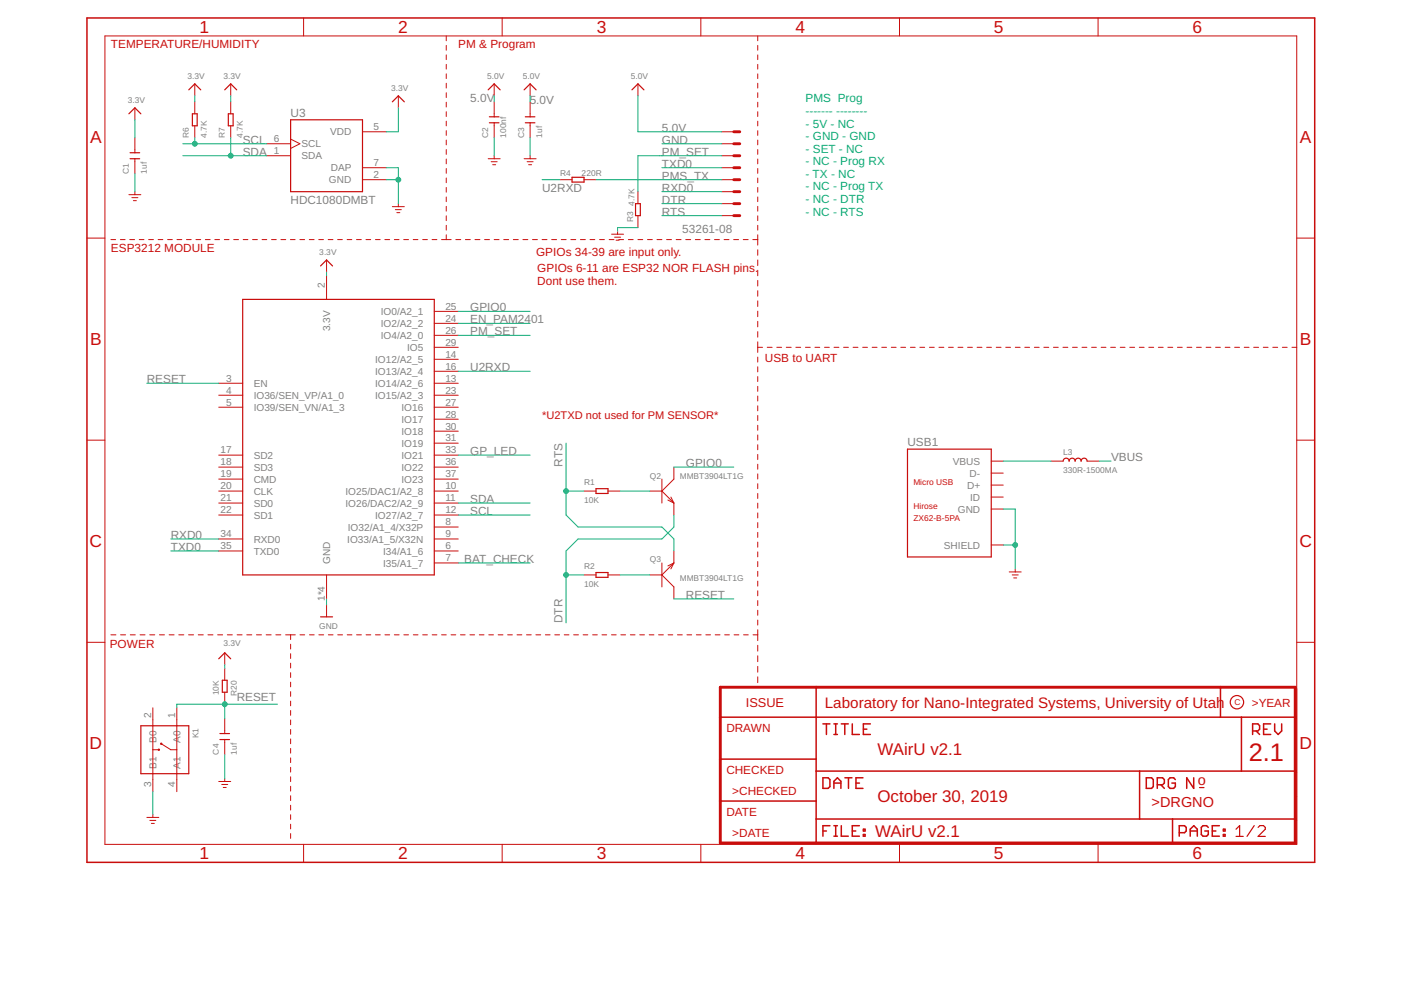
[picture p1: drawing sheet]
<svg xmlns="http://www.w3.org/2000/svg" width="297mm" height="210mm" viewBox="0 0 297 210" stroke-linecap="round" stroke-linejoin="round" font-family="sans-serif">
<g fill="none" stroke="#c90d0c" stroke-width=".21">
<path d="M22.2 7.6h252.7v171.4h-252.7zM41.3 17.8v2.5M48.9 17.8v2.5M64.4 3.8v3.8M94.6 7.6v1M94.6 9.6v1M94.6 11.6v1M94.6 13.7v.9M94.6 15.7v1M94.6 17.7v1M94.6 19.7v1M104.8 17.8v2.5"/>
<path d="M106.5 3.8v3.8M112.4 17.8v2.5M135.3 17.8v2.5M148.6 3.8v3.8M160.7 7.6v1M160.7 9.6v1M160.7 11.6v1M160.7 13.7v.9M160.7 15.7v1M160.7 17.7v1M160.7 19.7v1M190.7 3.8v3.8"/>
<path d="M232.8 3.8v3.8M28.6 22.9v2.5M28.6 29.2v3.2M28.6 33.7v3.1M41.3 21.6v2.5M41.3 26.7v2.5M48.9 21.6v2.5M48.9 26.7v2.5M56.5 33h5.1M56.5 30.5h5.1M61.6 29.5l2 1-2 1M76.9 38.1h5"/>
<path d="M76.9 27.9h5M76.9 35.6h5M84.5 20.3v2.6M94.6 21.7v1M94.6 23.7v1M94.6 25.7v1M94.6 27.7v1M94.6 29.7v1M94.6 31.7v1M94.6 33.7v1M94.6 35.7v1M94.6 37.7v1"/>
<path d="M94.6 39.8v.9M103.5 33.7h2.5M104.1 34.3h1.3M104.5 34.9h.6M104.8 21.6v3.2M104.8 26v3.2M104.8 33v.7M111.1 33.7h2.6M111.8 34.3h1.2M112.1 34.9h.6M112.4 21.6v3.2M112.4 26v3.2"/>
<path d="M112.4 33v.7M118.7 38.1h2.6M123.8 38.1h2.6M153 33h2.6M153 38.1h2.6M153 27.9h2.6M153 30.5h2.6M153 35.6h2.6M160.7 21.7v1M160.7 23.7v1M160.7 25.7v1M160.7 27.7v1"/>
<path d="M160.7 29.7v1M160.7 31.7v1M160.7 33.7v1M160.7 35.7v1M160.7 37.7v1M160.7 39.8v.9M18.4 50.5h3.8M23.5 50.8h1M25.5 50.8h1M27.3 41.3h2.6M27.5 50.8h1M28 41.9h1.2"/>
<path d="M28.3 42.5h.6M28.6 40.6v.7M29.5 50.8h1M31.5 50.8h1M33.5 50.8h1M35.5 50.8h1M37.5 50.8h1M39.5 50.8h1M41.6 50.8h.9M43.5 50.8h1.1M45.6 50.8h.9M47.6 50.8h1"/>
<path d="M49.6 50.8h1M51.6 50.8h1M53.6 50.8h1M55.6 50.8h1M57.6 50.8h1M59.6 50.8h1M61.6 50.8h1M63.6 50.8h1M65.6 50.8h1M67.6 50.8h1M69.2 55.1v2.6M69.2 58.4v5.1"/>
<path d="M69.6 50.8h1M71.6 50.8h1M73.6 50.8h1M75.6 50.8h1M77.6 50.8h1M79.6 50.8h1M81.6 50.8h1M83.2 43.8h2.5M83.6 50.8h1M83.8 44.4h1.3M84.1 45.1h.7M84.5 43.2v.6"/>
<path d="M85.6 50.8h1M87.6 50.8h1M89.6 50.8h1M91.6 50.8h1M93.6 50.8h2.1M94.6 41.8v1M94.6 43.8v1M94.6 45.8v1M94.6 47.8v1M94.6 49.8v1M96.6 50.8h1.1M98.7 50.8h1"/>
<path d="M100.7 50.8h1M102.7 50.8h1.1M104.8 50.8h1M106.8 50.8h1M108.8 50.8h1.1M110.9 50.8h1M112.9 50.8h1M114.9 50.8h1.1M117 50.8h1M119 50.8h1M121 50.8h1.1M123.1 50.8h1"/>
<path d="M125.1 50.8h1M127.1 50.8h1M129.2 50.8h1M129.7 49.7h2.5M130.3 50.3h1.3M130.6 50.9h.7M130.9 49v.7M131.2 50.8h1M133.2 50.8h1M135.3 50.8h1M135.3 40.6v2.6M135.3 45.7v2.6"/>
<path d="M137.3 50.8h1M139.3 50.8h1M141.3 50.8h1.1M143.4 50.8h1M145.4 50.8h1M147.4 50.8h1.1M149.5 50.8h1M151.5 50.8h1M153 45.7h2.6M153 43.2h2.6M153 40.6h2.6M153.5 50.8h1.1"/>
<path d="M155.6 50.8h1M157.6 50.8h1M159.6 50.8h1.1M160.7 41.8v1M160.7 43.8v1M160.7 45.8v1M160.7 47.8v1M160.7 49.8v2.2M160.7 53v1.1M160.7 55.1v1.2M160.7 57.3v1.2M160.7 59.5v1.1"/>
<path d="M274.9 50.5h3.8M92.1 73.6h5.1M92.1 66h5.1M92.1 68.6h5.1M92.1 71.1h5.1M92.1 78.7h5.1M92.1 76.2h5.1M160.7 61.6v1.2M160.7 63.8v1.2M160.7 66v1.1M160.7 68.1v1.2M160.7 70.3v1.2"/>
<path d="M160.7 72.5v2.2M160.7 75.7v1.1M160.7 77.8v1M160.7 79.8v1.1M160.7 73.6h1M162.7 73.6h1M164.7 73.6h1M166.7 73.6h1M168.7 73.6h1.1M170.8 73.6h1M172.8 73.6h1M174.8 73.6h1"/>
<path d="M176.8 73.6h1.1M178.9 73.6h1M180.9 73.6h1M182.9 73.6h1M184.9 73.6h1M186.9 73.6h1.1M189 73.6h1M191 73.6h1M193 73.6h1M195 73.6h1M197.1 73.6h1M199.1 73.6h1"/>
<path d="M201.1 73.6h1M203.1 73.6h1.1M205.1 73.6h1.1M207.2 73.6h1M209.2 73.6h1M211.2 73.6h1M213.2 73.6h1M215.3 73.6h1M217.3 73.6h1M219.3 73.6h1M221.3 73.6h1.1M223.4 73.6h1"/>
<path d="M225.4 73.6h1M227.4 73.6h1M229.4 73.6h1M231.4 73.6h1.1M233.5 73.6h1M235.5 73.6h1M237.5 73.6h1M239.5 73.6h1.1M241.6 73.6h1M243.6 73.6h1M245.6 73.6h1M247.6 73.6h1"/>
<path d="M249.6 73.6h1.1M251.7 73.6h1M253.7 73.6h1M255.7 73.6h1M257.7 73.6h1M259.8 73.6h1M261.8 73.6h1M263.8 73.6h1M265.8 73.6h1M267.8 73.6h1.1M269.9 73.6h1M271.9 73.6h1"/>
<path d="M273.9 73.6h1M18.4 93.3h3.8M46.4 81.3h5.1M46.4 83.8h5.1M46.4 86.3h5.1M46.4 96.5h5.1M46.4 99h5.1M92.1 81.3h5.1M92.1 83.8h5.1M92.1 86.3h5.1M92.1 88.9h5.1M92.1 91.4h5.1"/>
<path d="M92.1 94h5.1M92.1 96.5h5.1M92.1 99h5.1M142.9 99v2.6l-2.6 2.5M160.7 81.9v1.1M160.7 84v1M160.7 86v1.1M160.7 88.1v1.1M160.7 90.2v1M160.7 92.2v1.1M160.7 94.3v1.1M160.7 96.4v1"/>
<path d="M160.7 98.4v1.1M210.2 97.8h2.5M222.9 97.8h2.5M230.5 97.8h2.5M274.9 93.3h3.8M46.4 101.6h5.1M46.4 106.7h5.1M46.4 104.1h5.1M46.4 109.2h5.1M46.4 114.3h5.1M46.4 116.8h5.1M92.1 101.6h5.1"/>
<path d="M92.1 106.7h5.1M92.1 104.1h5.1M92.1 109.2h5.1M92.1 111.7h5.1M92.1 114.3h5.1M92.1 116.8h5.1M92.1 119.4h5.1M123.8 104.1h2.6M128.9 104.1h2.5M137.8 104.1h2.5M140.3 101.6v5.1M140.3 119.4v5"/>
<path d="M140.3 104.1l2.6 2.6M141.6 106l1.3 .7M142.2 105.4l.7 1.3M142.9 106.7v2.5M142.9 116.8v2.6M142.9 119.4l-2.6 2.5M142.9 119.4l-.7 1.2M142.9 119.4l-1.3 .6M160.7 100.5v1.1M160.7 102.6v1M160.7 104.6v1.1M160.7 106.7v1"/>
<path d="M160.7 108.8v1M160.7 110.8v1.1M160.7 112.9v1M160.7 114.9v1.1M160.7 117v1.1M160.7 119.1v1M210.2 100.3h2.5M210.2 102.8h2.5M210.2 105.4h2.5M210.2 107.9h2.5M210.2 115.5h2.5M18.4 136.2h3.8"/>
<path d="M23.5 134.6h1.1M25.6 134.6h1M27.6 134.6h1.1M29.7 134.6h1.1M31.7 134.6h1.1M33.8 134.6h1.1M35.9 134.6h1M37.9 134.6h1.1M40 134.6h1M42 134.6h1.1M44.1 134.6h1M46.1 134.6h1.1"/>
<path d="M47.6 138.4v2.5M48.2 134.6h1.1M50.3 134.6h1M52.3 134.6h1.1M54.4 134.6h1M56.4 134.6h1.1M58.5 134.6h1M60.6 134.6h2M61.6 134.6v1M61.6 136.6v1M61.6 138.6v1M63.6 134.6h1"/>
<path d="M65.6 134.6h1M67.6 134.6h1M69.2 121.9v5.1M69.2 128.2v2.6M69.6 134.6h1M71.6 134.6h1M73.6 134.6h1M75.6 134.6h1M77.6 134.6h1M79.6 134.6h1M81.6 134.6h1M83.6 134.6h1"/>
<path d="M85.6 134.6h1M87.6 134.6h1M89.6 134.6h1M91.6 134.6h1M93.6 134.6h1M95.6 134.6h1M97.6 134.6h1M99.6 134.6h1M101.6 134.6h1M103.6 134.6h1M105.6 134.6h1M107.6 134.6h1"/>
<path d="M109.6 134.6h1M111.6 134.6h1M113.6 134.6h1M115.6 134.6h1M117.6 134.6h1M119.6 134.6h1M121.6 134.6h1M123.6 134.6h1M123.8 121.9h2.6M125.6 134.6h1M127.6 134.6h1M128.9 121.9h2.5"/>
<path d="M129.6 134.6h1M131.6 134.6h1M133.6 134.6h1M135.6 134.6h1M137.6 134.6h1M137.8 121.9h2.5M139.6 134.6h1.1M140.3 121.9l2.6 2.5v2.6M141.6 134.6h1M143.6 134.6h1.1M145.6 134.6h1M147.6 134.6h1.1"/>
<path d="M149.6 134.6h1M151.6 134.6h1.1M153.6 134.6h1M155.6 134.6h1.1M157.6 134.6h1M159.7 134.6h1M160.7 121.1v1.1M160.7 123.2v1.1M160.7 125.3v1M160.7 127.3v1.1M160.7 129.4v1.1M160.7 131.5v1"/>
<path d="M160.7 133.5v2.3M160.7 136.8v1.2M160.7 139v1.3M214 121.3h2.5M214.6 121.9h1.3M214.9 122.5h.7M215.2 120.6v.7M274.9 136.2h3.8M32.4 159h1.3M32.4 150.1v17.8M34.2 157.7l2 1.3h1.3M37.5 150.1v17.8"/>
<path d="M47.6 141.7v2.5M47.6 146.8v2.5M47.6 152.4v3.1M47.6 156.8v3.2M61.6 140.6v1M61.6 142.6v1M61.6 144.6v1M61.6 146.6v1M61.6 148.7v.9M61.6 150.6v1.1M61.6 152.7v1M61.6 154.7v1"/>
<path d="M61.6 156.7v1M61.6 158.7v1M160.7 141.3v1.2M160.7 143.5v1.2M31.1 173.3h2.6M31.8 173.9h1.2M32.1 174.6h.6M32.4 172.7v.6M46.4 165.7h2.5M47 166.3h1.3M47.3 167h.7M47.6 165.1v.6"/>
<path d="M61.6 160.7v1M61.6 162.7v1M61.6 164.7v1M61.6 166.7v1M61.6 168.7v1M61.6 170.7v1M61.6 172.7v1M61.6 174.8v.9M61.6 176.7v1.1M64.4 179v3.8M106.5 179v3.8M148.6 179v3.8"/>
<path d="M190.7 179v3.8M232.8 179v3.8"/>
</g>
<path d="M155.6 38.1h1.2M155.6 35.6h1.2M155.6 33h1.2M155.6 30.5h1.2M155.6 27.9h1.2M155.6 45.7h1.2M155.6 43.2h1.2M155.6 40.6h1.2M152.7 145.7h121.9v33h-121.9z" fill="none" stroke="#c90d0c" stroke-width=".61"/>
<g fill="none" stroke="#c90d0c" stroke-width=".32">
<path d="M18.4 3.8h260.3v179h-260.3zM152.7 152.1h121.9M173 145.7v33M174.5 153.5h1.5M175.2 153.5v2.2M176.8 153.5h.7M176.8 155.7h.7M177.2 153.5v2.2M178.4 153.5h1.5M179.1 153.5v2.2M180.7 153.5v2.2h1.5M183 154.6h.8"/>
<path d="M184.5 153.5h-1.5v2.2h1.5M258.8 145.7v6.4M263.2 152.1v11.4M265.6 155h1.1l.4-.4v-.7l-.4-.4h-1.1v2.2M266.3 155l.8 .7M267.9 154.6h.7M269.4 153.5h-1.5v2.2h1.5M270.3 153.5v1.5l.7 .7 .7-.7v-1.5M152.7 161h20.3M152.7 169.8h20.3M173 173.7h101.6M173 163.5h101.6"/>
<path d="M174.5 164.9h1.1l.4 .4v1.5l-.4 .4h-1.1zM174.5 176.2h.7M176 175.1h-1.5v2.2M176.8 166h1.5M176.8 167.2v-1.5l.7-.8 .8 .8v1.5M176.8 175.1h.7M176.8 177.3h.7M177.2 175.1v2.2M178.4 175.1v2.2h1.5M179.1 164.9h1.5M179.9 164.9v2.3M180.7 176.2h.7"/>
<path d="M181.5 166h.7M182.2 175.1h-1.5v2.2h1.5M183 164.9h-1.5v2.3h1.5M183 175.8h.4v.4h-.4zM183 176.9h.4v.4h-.4zM241.6 163.5v10.2M243 164.9h1.2l.3 .4v1.5l-.3 .4h-1.2zM245.4 166.4h1.1l.4-.4v-.7l-.4-.4h-1.1v2.3M246.1 166.4l.8 .8M248.6 173.7v5M249.2 165.3l-.4-.4h-.7l-.4 .4v1.5l.4 .4h.7l.4-.4v-.8h-.7M250 176.6h1.1l.4-.4v-.8l-.4-.3h-1.1v2.2"/>
<path d="M252.3 176.2h1.6M252.3 177.3v-1.5l.8-.7 .8 .7v1.5M253.1 164.9v2.3l-1.5-2.3v2.3M256.2 175.4l-.4-.3h-.7l-.4 .3v1.5l.4 .4h.7l.4-.4v-.7h-.8M257 176.2h.8M258.5 175.1h-1.5v2.2h1.5M259.4 175.8h.3v.4h-.3zM259.4 176.9h.3v.4h-.3z"/>
</g>
<g fill="none" stroke="#c90d0c" stroke-width=".25">
<path d="M40 19l1.3-1.2 1.3 1.2M47.6 19l1.3-1.2 1.3 1.2M103.5 19l1.3-1.2 1.2 1.2M111.1 19l1.3-1.2 1.3 1.2M134 19l1.3-1.2 1.2 1.2M27.3 24.1l1.3-1.2 1.3 1.2M27.6 33.7h2M27.6 32.4h2M40.8 24.1h1v2.6h-1zM48.4 24.1h1v2.6h-1zM61.6 25.4h15.3v15.2h-15.3zM83.2 21.6l1.3-1.3 1.2 1.3"/>
<path d="M103.8 26h2M103.8 24.8h2M111.4 26h2M111.4 24.8h2M121.3 37.6h2.5v1h-2.5zM68 56.4l1.2-1.3 1.3 1.3M134.7 43.2h1.1v2.5h-1.1zM51.5 63.5h40.6v58.4h-40.6zM192.4 95.2h17.8v22.9h-17.8zM225.4 97.8a.63 .63 0 0 1 .6-.7 .63 .63 0 0 1 .7 .7 .63 .63 0 0 1 .6-.7 .63 .63 0 0 1 .6 .7 .63 .63 0 0 1 .7-.7 .63 .63 0 0 1 .6 .7 .63 .63 0 0 1 .6-.7 .63 .63 0 0 1 .7 .7M126.4 103.6h2.5v1h-2.5zM46.4 139.7l1.2-1.3 1.3 1.3"/>
<path d="M68 130.8h2.5M126.4 121.4h2.5v1h-2.5zM29.9 153.9h10.1v10.1h-10.1zM46.6 156.8h2.1M46.6 155.5h2.1M47.1 144.2h1.1v2.6h-1.1zM254.3 167h1M262.1 175.8l.7-.8v2.3M262.1 177.3h1.5M265.9 175l-1.5 2.3M266.7 175.4l.4-.4h.8l.4 .4v.4l-1.6 1.5h1.6"/>
<circle cx="262.3" cy="148.9" r="1.42"/>
</g>
<g fill="#c90d0c" stroke="#c90d0c" stroke-width=".21">
<circle cx="34.2" cy="157.7" r=".15"/>
<circle cx="33.7" cy="159" r=".15"/>
</g>
<g fill="none" stroke="#0dab76" stroke-width=".21">
<path d="M28.6 25.4v3.8M28.6 36.8v3.8M38.8 30.5h17.7M38.8 33h17.7M41.3 20.3v1.3M41.3 29.2v1.3M48.9 20.3v1.3M48.9 29.2v3.8M81.9 35.6h2.6v7.6M81.9 38.1h2.6M84.5 22.9v5h-2.6M104.8 20.3v1.3"/>
<path d="M104.8 29.2v3.8M112.4 20.3v1.3M112.4 29.2v3.8M114.9 38.1h3.8M126.4 38.1h26.6M135.3 20.3v7.6h17.7M140.3 35.6h12.7M140.3 30.5h12.7M153 33h-17.7v7.6M69.2 57.7v.7M135.3 48.3h-4.4v.7M140.3 45.7h12.7"/>
<path d="M140.3 43.2h12.7M140.3 40.6h12.7M97.2 66h15.2M97.2 78.7h15.2M97.2 71.1h15.2M97.2 68.6h15.2M31.1 81.3h15.3M97.2 96.5h15.2M120 94v15.2l2.6 2.5h17.7l2.6 2.6v2.5M142.9 99h12.7M212.7 97.8h10.2M233 97.8h2.6"/>
<path d="M36.2 114.3h10.2M36.2 116.8h10.2M97.2 106.7h15.2M97.2 109.2h15.2M97.2 119.4h15.2M120 104.1h3.8M131.4 104.1h6.4M142.9 109.2v2.5l-2.6 2.6h-17.7l-2.6 2.5v15.3M212.7 107.9h2.5v12.7M212.7 115.5h2.5M69.2 127v1.2M120 121.9h3.8"/>
<path d="M131.4 121.9h6.4M142.9 127h12.7M47.6 140.9v.8M47.6 149.3v3.1M47.6 160v5.1M58.8 149.3h-21.3v.8M32.4 167.9v4.8"/>
</g>
<g fill="#0dab76" stroke="#0dab76" stroke-width=".21">
<circle cx="84.5" cy="38.1" r=".51"/>
<circle cx="215.2" cy="115.5" r=".51"/>
<circle cx="47.6" cy="149.3" r=".51"/>
<circle cx="120" cy="104.1" r=".51"/>
<circle cx="120" cy="121.9" r=".51"/>
<circle cx="48.9" cy="33" r=".51"/>
<circle cx="41.3" cy="30.5" r=".51"/>
</g>
<text font-size="5.4" fill="#c90d0c" x="264.8" y="161.3">2.1</text>
<g font-size="3.7" fill="#c90d0c">
<text x="42.3" y="7">1</text>
<text x="84.4" y="7">2</text>
<text x="126.5" y="7">3</text>
<text x="168.6" y="7">4</text>
<text x="210.7" y="7">5</text>
<text x="252.9" y="7">6</text>
<text x="19.1" y="30.3">A</text>
<text x="275.6" y="30.3">A</text>
<text x="19.1" y="73.2">B</text>
<text x="275.6" y="73.2">B</text>
<text x="19" y="116">C</text>
<text x="275.5" y="116">C</text>
<text x="19" y="158.9">D</text>
<text x="275.5" y="158.9">D</text>
<text x="42.3" y="182.2">1</text>
<text x="84.4" y="182.2">2</text>
<text x="126.5" y="182.2">3</text>
<text x="168.6" y="182.2">4</text>
<text x="210.7" y="182.2">5</text>
<text x="252.9" y="182.2">6</text>
</g>
<g font-size="3.6" fill="#c90d0c">
<text x="186" y="160">WAirU v2.1</text>
<text x="186" y="170.1">October 30, 2019</text>
<text x="185.5" y="177.5">WAirU v2.1</text>
</g>
<text font-size="3.2" fill="#c90d0c" x="174.9" y="150.1">Laboratory for Nano-Integrated Systems, University of Utah</text>
<g font-size="3.1" fill="#c90d0c">
<text x="254" y="166.3">o</text>
<text x="244.2" y="171.1">&gt;DRGNO</text>
</g>
<text font-size="2.7" fill="#c90d0c" x="158.1" y="149.8">ISSUE</text>
<g font-size="2.5" fill="#c90d0c">
<text x="23.5" y="10.2">TEMPERATURE/HUMIDITY</text>
<text x="97.2" y="10.2">PM &amp; Program</text>
<text x="23.5" y="53.3">ESP3212 MODULE</text>
<text x="113.7" y="54.3">GPIOs 34-39 are input only.</text>
<text x="113.9" y="57.8">GPIOs 6-11 are ESP32 NOR FLASH pins.</text>
<text x="113.9" y="60.4">Dont use them.</text>
<text x="162.2" y="76.7">USB to UART</text>
<text x="23.3" y="137.4">POWER</text>
<text x="265.4" y="149.8">&gt;YEAR</text>
<text x="154" y="155.2">DRAWN</text>
<text x="154" y="164.1">CHECKED</text>
<text x="154" y="173">DATE</text>
<text x="155.3" y="168.6">&gt;CHECKED</text>
<text x="155.3" y="177.5">&gt;DATE</text>
</g>
<g font-size="2.5" fill="#808080">
<text x="99.7" y="21.6">5.0V</text>
<text x="112.3" y="22.1">5.0V</text>
<text x="61.6" y="24.9">U3</text>
<text x="140.3" y="27.9">5.0V</text>
<text x="51.5" y="33">SDA</text>
<text x="51.5" y="30.5">SCL</text>
<text x="140.3" y="30.5">GND</text>
<text x="140.3" y="33">PM_SET</text>
<text x="140.3" y="35.6">TXD0</text>
<text x="114.9" y="40.6">U2RXD</text>
<text x="140.3" y="38.1">PMS_TX</text>
<text x="140.3" y="40.6">RXD0</text>
<text x="61.6" y="43.2">HDC1080DMBT</text>
<text x="140.3" y="45.7">RTS</text>
<text x="140.3" y="43.2">DTR</text>
<text x="144.7" y="49.4">53261-08</text>
<text x="99.7" y="66">GPIO0</text>
<text x="99.7" y="71.1">PM_SET</text>
<text x="99.7" y="68.6">EN_PAM2401</text>
<text x="31.1" y="81.3">RESET</text>
<text x="99.7" y="78.7">U2RXD</text>
<text x="192.4" y="94.5">USB1</text>
<text x="99.7" y="96.5">GP_LED</text>
<text x="119.3" y="98.9" transform="rotate(-90 119.3 98.9)">RTS</text>
<text x="145.4" y="99">GPIO0</text>
<text x="235.6" y="97.8">VBUS</text>
<text x="99.7" y="106.7">SDA</text>
<text x="99.7" y="109.2">SCL</text>
<text x="36.2" y="116.8">TXD0</text>
<text x="36.2" y="114.3">RXD0</text>
<text x="98.4" y="119.4">BAT_CHECK</text>
<text x="145.4" y="127">RESET</text>
<text x="119.3" y="132.1" transform="rotate(-90 119.3 132.1)">DTR</text>
<text x="50.2" y="148.6">RESET</text>
</g>
<g font-size="2.5" fill="#0dab76">
<text x="170.8" y="21.7">PMS Prog</text>
<text x="170.8" y="24.4">------- --------</text>
<text x="170.8" y="27">- 5V - NC</text>
<text x="170.8" y="29.7">- GND - GND</text>
<text x="170.8" y="32.4">- SET - NC</text>
<text x="170.8" y="35">- NC - Prog RX</text>
<text x="170.8" y="37.7">- TX - NC</text>
<text x="170.8" y="40.4">- NC - Prog TX</text>
<text x="170.8" y="43">- NC - DTR</text>
<text x="170.8" y="45.7">- NC - RTS</text>
</g>
<text font-size="2.3" fill="#c90d0c" x="114.9" y="88.9">*U2TXD not used for PM SENSOR*</text>
<g font-size="2.1" fill="#808080">
<text x="70" y="28.7">VDD</text>
<text x="79.2" y="27.6">5</text>
<text x="58.1" y="32.7">1</text>
<text x="58.1" y="30.1">6</text>
<text x="63.9" y="33.8">SDA</text>
<text x="63.9" y="31.2">SCL</text>
<text x="79.2" y="35.2">7</text>
<text x="69.7" y="38.9">GND</text>
<text x="70.1" y="36.3">DAP</text>
<text x="79.2" y="37.7">2</text>
<text x="68.9" y="61.2" transform="rotate(-90 68.9 61.2)">2</text>
<text x="94.4" y="65.7">25</text>
<text x="70" y="70.2" transform="rotate(-90 70 70.2)">3.3V</text>
<text x="80.7" y="66.8">IO0/A2_1</text>
<text x="80.7" y="69.3">IO2/A2_2</text>
<text x="80.7" y="71.9">IO4/A2_0</text>
<text x="94.4" y="68.2">24</text>
<text x="94.4" y="70.8">26</text>
<text x="79.5" y="76.9">IO12/A2_5</text>
<text x="86.3" y="74.4">IO5</text>
<text x="94.4" y="73.3">29</text>
<text x="94.4" y="75.8">14</text>
<text x="47.9" y="80.9">3</text>
<text x="47.9" y="83.4">4</text>
<text x="53.8" y="82">EN</text>
<text x="79.5" y="79.5">IO13/A2_4</text>
<text x="79.5" y="82">IO14/A2_6</text>
<text x="94.4" y="83.4">23</text>
<text x="94.4" y="78.4">16</text>
<text x="94.4" y="80.9">13</text>
<text x="47.9" y="86">5</text>
<text x="53.8" y="84.6">IO36/SEN_VP/A1_0</text>
<text x="53.8" y="87.1">IO39/SEN_VN/A1_3</text>
<text x="79.5" y="84.6">IO15/A2_3</text>
<text x="85.1" y="87.1">IO16</text>
<text x="85.1" y="89.6">IO17</text>
<text x="94.4" y="86">27</text>
<text x="94.4" y="88.5">28</text>
<text x="85.1" y="92.2">IO18</text>
<text x="85.1" y="94.7">IO19</text>
<text x="94.4" y="91.1">30</text>
<text x="94.4" y="93.6">31</text>
<text x="46.7" y="96.1">17</text>
<text x="46.7" y="98.7">18</text>
<text x="46.7" y="101.2">19</text>
<text x="53.8" y="97.3">SD2</text>
<text x="53.8" y="99.8">SD3</text>
<text x="85.1" y="97.3">IO21</text>
<text x="85.1" y="99.8">IO22</text>
<text x="94.4" y="96.1">33</text>
<text x="94.4" y="101.2">37</text>
<text x="94.4" y="98.7">36</text>
<text x="202" y="98.5">VBUS</text>
<text x="205.6" y="101.1">D-</text>
<text x="46.7" y="103.8">20</text>
<text x="46.7" y="106.3">21</text>
<text x="53.8" y="102.3">CMD</text>
<text x="53.8" y="104.9">CLK</text>
<text x="53.8" y="107.4">SD0</text>
<text x="73.3" y="107.4">IO26/DAC2/A2_9</text>
<text x="73.3" y="104.9">IO25/DAC1/A2_8</text>
<text x="85.1" y="102.3">IO23</text>
<text x="94.4" y="106.3">11</text>
<text x="94.4" y="103.8">10</text>
<text x="205" y="103.6">D+</text>
<text x="205.7" y="106.1">ID</text>
<text x="46.7" y="108.8">22</text>
<text x="46.7" y="113.9">34</text>
<text x="53.8" y="110">SD1</text>
<text x="73.7" y="112.5">IO32/A1_4/X32P</text>
<text x="79.5" y="110">IO27/A2_7</text>
<text x="94.4" y="108.8">12</text>
<text x="94.4" y="111.4">8</text>
<text x="94.4" y="113.9">9</text>
<text x="203.1" y="108.7">GND</text>
<text x="46.7" y="116.5">35</text>
<text x="53.8" y="115">RXD0</text>
<text x="53.8" y="117.6">TXD0</text>
<text x="70" y="119.6" transform="rotate(-90 70 119.6)">GND</text>
<text x="73.6" y="115">IO33/A1_5/X32N</text>
<text x="81.2" y="117.6">I34/A1_6</text>
<text x="94.4" y="116.5">6</text>
<text x="94.4" y="119">7</text>
<text x="200.1" y="116.3">SHIELD</text>
<text x="81.2" y="120.1">I35/A1_7</text>
<text x="68.9" y="127.4" transform="rotate(-90 68.9 127.4)">1*4</text>
<text x="32" y="152.3" transform="rotate(-90 32 152.3)">2</text>
<text x="37.1" y="152.3" transform="rotate(-90 37.1 152.3)">1</text>
<text x="33.2" y="157.6" transform="rotate(-90 33.2 157.6)">B0</text>
<text x="38.2" y="157.6" transform="rotate(-90 38.2 157.6)">A0</text>
<text x="32" y="166.9" transform="rotate(-90 32 166.9)">3</text>
<text x="33.2" y="163" transform="rotate(-90 33.2 163)">B1</text>
<text x="37.1" y="166.9" transform="rotate(-90 37.1 166.9)">4</text>
<text x="38.2" y="163" transform="rotate(-90 38.2 163)">A1</text>
</g>
<g font-size="1.8" fill="#808080">
<text x="39.8" y="16.8">3.3V</text>
<text x="47.4" y="16.8">3.3V</text>
<text x="103.3" y="16.8">5.0V</text>
<text x="110.9" y="16.8">5.0V</text>
<text x="133.7" y="16.8">5.0V</text>
<text x="27.1" y="21.8">3.3V</text>
<text x="82.9" y="19.3">3.3V</text>
<text x="40" y="29.2" transform="rotate(-90 40 29.2)">R6</text>
<text x="43.8" y="29.2" transform="rotate(-90 43.8 29.2)">4.7K</text>
<text x="47.6" y="29.2" transform="rotate(-90 47.6 29.2)">R7</text>
<text x="51.5" y="29.2" transform="rotate(-90 51.5 29.2)">4.7K</text>
<text x="103.5" y="29.2" transform="rotate(-90 103.5 29.2)">C2</text>
<text x="107.3" y="29.2" transform="rotate(-90 107.3 29.2)">100nf</text>
<text x="111.1" y="29.2" transform="rotate(-90 111.1 29.2)">C3</text>
<text x="114.9" y="29.2" transform="rotate(-90 114.9 29.2)">1uf</text>
<text x="27.3" y="36.8" transform="rotate(-90 27.3 36.8)">C1</text>
<text x="31.1" y="36.8" transform="rotate(-90 31.1 36.8)">1uf</text>
<text x="118.7" y="37.3">R4</text>
<text x="123.3" y="37.3">220R</text>
<text x="134.2" y="47" transform="rotate(-90 134.2 47)">R3</text>
<text x="134.5" y="43.7" transform="rotate(-90 134.5 43.7)">4.7K</text>
<text x="67.7" y="54.1">3.3V</text>
<text x="137.8" y="101.6">Q2</text>
<text x="144.1" y="101.6">MMBT3904LT1G</text>
<text x="225.4" y="100.3">330R-1500MA</text>
<text x="225.4" y="96.5">L3</text>
<text x="123.8" y="106.7">10K</text>
<text x="123.8" y="102.8">R1</text>
<text x="137.8" y="119.1">Q3</text>
<text x="123.8" y="124.4">10K</text>
<text x="123.8" y="120.6">R2</text>
<text x="144.1" y="123.2">MMBT3904LT1G</text>
<text x="47.4" y="136.9">3.3V</text>
<text x="67.7" y="133.3">GND</text>
<text x="46.4" y="147.4" transform="rotate(-90 46.4 147.4)">10K</text>
<text x="50.2" y="147.5" transform="rotate(-90 50.2 147.5)">R20</text>
<text x="42.1" y="156.6" transform="rotate(-90 42.1 156.6)">K1</text>
<text x="46.4" y="160" transform="rotate(-90 46.4 160)">C4</text>
<text x="50.2" y="160" transform="rotate(-90 50.2 160)">1uf</text>
</g>
<g font-size="1.8" fill="#c90d0c">
<text x="193.7" y="102.8">Micro USB</text>
<text x="193.7" y="107.9">Hirose</text>
<text x="193.7" y="110.5">ZX62-B-5PA</text>
<text x="261.8" y="149.5">C</text>
</g>
</svg>
